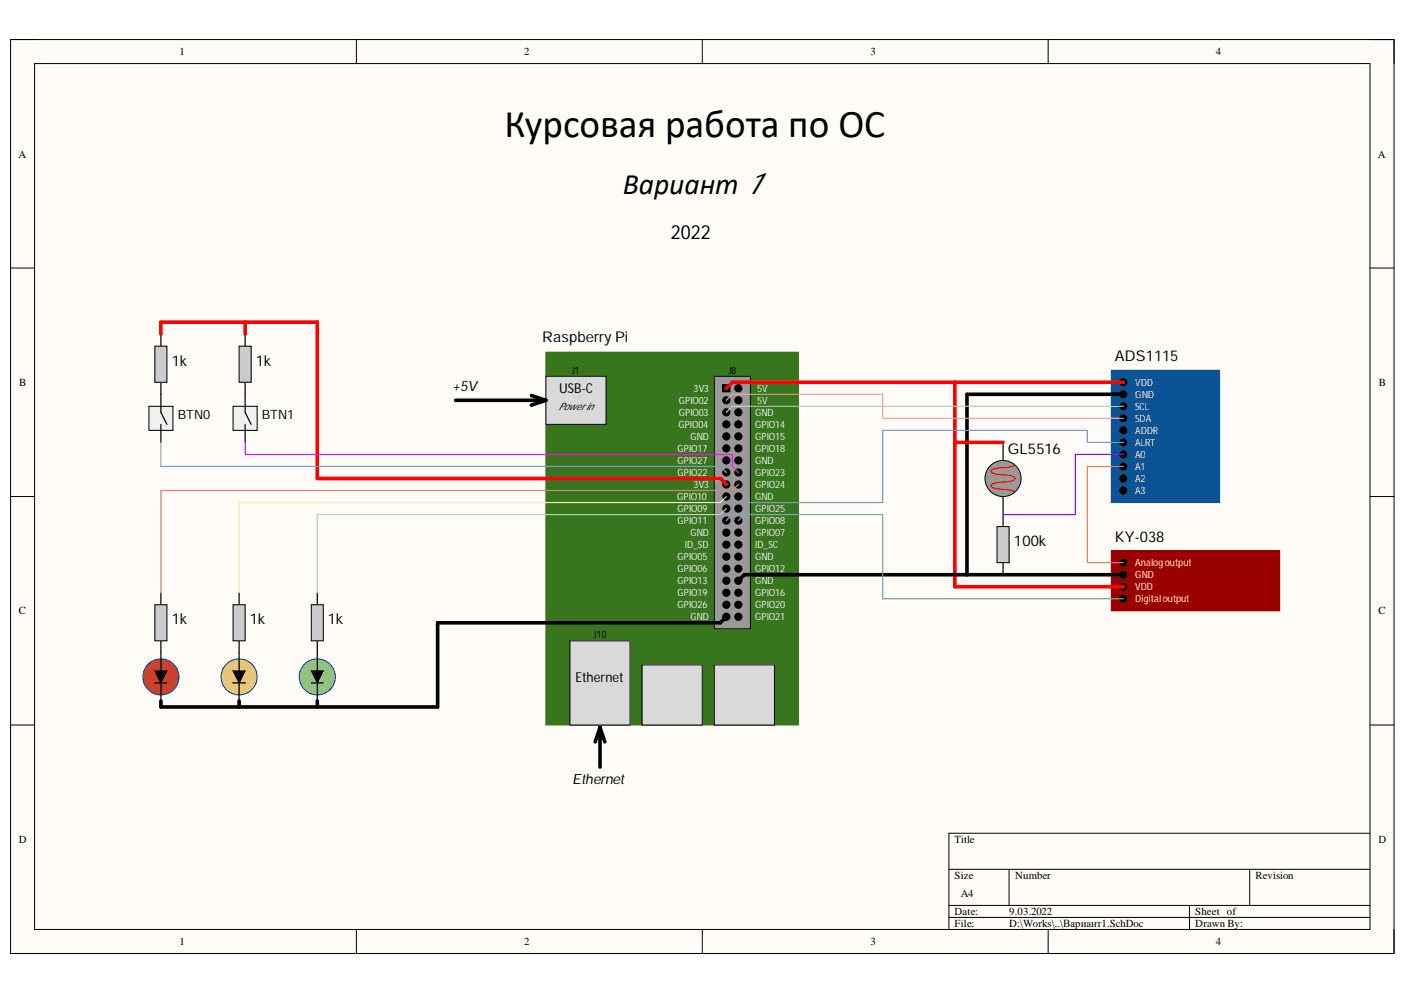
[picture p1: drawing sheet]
<svg xmlns="http://www.w3.org/2000/svg" width="297mm" height="210mm" viewBox="0 0 297 210" stroke-linecap="round" stroke-linejoin="round" font-family="sans-serif">
<path d="M2.2 8.4h292.3v192.9h-292.3z" fill-rule="evenodd" fill="#fffcf8"/>
<path d="M2.2 8.4h292.3v192.9h-292.3z" fill="none" stroke="#000" stroke-width=".21"/>
<path d="M7.3 13.4h282.1v182.9h-282.1z" fill-rule="evenodd" fill="#fffcf8"/>
<g fill="none" stroke="#000" stroke-width=".21">
<path d="M2.2 8.3h5.1M7.3 13.4h282.1v182.9h-282.1zM75.3 8.3v5.1M148.4 8.3v5.1M221.4 8.4v5M289.4 8.4h5.1v5M2.2 56.6h5.1M289.4 56.6h5.1M2.2 104.9h5.1M289.4 104.9h5.1M2.2 153.1h5.1M289.4 153.1h5.1"/>
<path d="M289.4 176h-88.9v20.3M75.3 196.3v5M148.4 196.3v5M200.5 183.6h88.9M200.5 191.2h88.9M200.5 193.7h88.9M213.2 183.6v7.6M221.4 196.3v5M251.3 191.2v5.1M264 183.6v7.6M294.5 196.3v5"/>
</g>
<path d="M211.9 93.4v3.8M211.9 104.9v6.3M211.9 118.8v2.6" fill="none" stroke="#000" stroke-width=".25"/>
<path d="M115.3 74.4h53.4v78.7h-53.4z" fill-rule="evenodd" fill="#38761d"/>
<path d="M115.3 74.4h53.4v78.7h-53.4z" fill="none" stroke="#38761d" stroke-width=".21"/>
<path d="M150.9 79.5h7.6v53.3h-7.6z" fill-rule="evenodd" fill="#999"/>
<g fill="none" stroke="#000" stroke-width=".21">
<path d="M150.9 79.5h7.6v53.3h-7.6zM152.7 81.2h1.5v1.6h-1.5z"/>
<circle cx="153.4" cy="84.5" r=".76"/>
<circle cx="153.4" cy="94.7" r=".76"/>
<circle cx="153.4" cy="87.1" r=".76"/>
<circle cx="153.4" cy="92.2" r=".76"/>
<circle cx="153.4" cy="99.8" r=".76"/>
<circle cx="153.4" cy="97.2" r=".76"/>
<circle cx="153.4" cy="89.6" r=".76"/>
<circle cx="156" cy="84.5" r=".76"/>
<circle cx="156" cy="94.7" r=".76"/>
<circle cx="156" cy="87.1" r=".76"/>
<circle cx="156" cy="92.2" r=".76"/>
<circle cx="156" cy="99.8" r=".76"/>
<circle cx="156" cy="97.2" r=".76"/>
<circle cx="156" cy="82" r=".76"/>
<circle cx="156" cy="89.6" r=".76"/>
<circle cx="153.4" cy="112.5" r=".76"/>
<circle cx="153.4" cy="117.5" r=".76"/>
<circle cx="153.4" cy="102.3" r=".76"/>
<circle cx="153.4" cy="109.9" r=".76"/>
<circle cx="153.4" cy="107.4" r=".76"/>
<circle cx="153.4" cy="115" r=".76"/>
<circle cx="153.4" cy="104.8" r=".76"/>
<circle cx="156" cy="112.5" r=".76"/>
<circle cx="156" cy="117.5" r=".76"/>
<circle cx="156" cy="102.3" r=".76"/>
<circle cx="156" cy="109.9" r=".76"/>
<circle cx="156" cy="107.4" r=".76"/>
<circle cx="156" cy="115" r=".76"/>
<circle cx="156" cy="104.8" r=".76"/>
<circle cx="153.4" cy="120.1" r=".76"/>
<circle cx="153.4" cy="127.7" r=".76"/>
<circle cx="153.4" cy="125.2" r=".76"/>
<circle cx="153.4" cy="130.2" r=".76"/>
<circle cx="153.4" cy="122.6" r=".76"/>
<circle cx="156" cy="120.1" r=".76"/>
<circle cx="156" cy="127.7" r=".76"/>
<circle cx="156" cy="125.2" r=".76"/>
<circle cx="156" cy="130.2" r=".76"/>
<circle cx="156" cy="122.6" r=".76"/>
</g>
<g fill="#000">
<circle cx="153.4" cy="84.5" r=".76"/>
<circle cx="153.4" cy="94.7" r=".76"/>
<circle cx="153.4" cy="87.1" r=".76"/>
<circle cx="153.4" cy="92.2" r=".76"/>
<circle cx="153.4" cy="99.8" r=".76"/>
<circle cx="153.4" cy="97.2" r=".76"/>
<circle cx="153.4" cy="89.6" r=".76"/>
<circle cx="156" cy="84.5" r=".76"/>
<circle cx="156" cy="94.7" r=".76"/>
<circle cx="156" cy="87.1" r=".76"/>
<circle cx="156" cy="92.2" r=".76"/>
<circle cx="156" cy="99.8" r=".76"/>
<circle cx="156" cy="97.2" r=".76"/>
<circle cx="156" cy="82" r=".76"/>
<circle cx="156" cy="89.6" r=".76"/>
<circle cx="153.4" cy="112.5" r=".76"/>
<circle cx="153.4" cy="117.5" r=".76"/>
<circle cx="153.4" cy="102.3" r=".76"/>
<circle cx="153.4" cy="109.9" r=".76"/>
<circle cx="153.4" cy="107.4" r=".76"/>
<circle cx="153.4" cy="115" r=".76"/>
<circle cx="153.4" cy="104.8" r=".76"/>
<circle cx="156" cy="112.5" r=".76"/>
<circle cx="156" cy="117.5" r=".76"/>
<circle cx="156" cy="102.3" r=".76"/>
<circle cx="156" cy="109.9" r=".76"/>
<circle cx="156" cy="107.4" r=".76"/>
<circle cx="156" cy="115" r=".76"/>
<circle cx="156" cy="104.8" r=".76"/>
<circle cx="153.4" cy="120.1" r=".76"/>
<circle cx="153.4" cy="127.7" r=".76"/>
<circle cx="153.4" cy="125.2" r=".76"/>
<circle cx="153.4" cy="130.2" r=".76"/>
<circle cx="153.4" cy="122.6" r=".76"/>
<circle cx="156" cy="120.1" r=".76"/>
<circle cx="156" cy="127.7" r=".76"/>
<circle cx="156" cy="125.2" r=".76"/>
<circle cx="156" cy="130.2" r=".76"/>
<circle cx="156" cy="122.6" r=".76"/>
</g>
<path d="M152.7 81.2h1.5v1.6h-1.5z" fill-rule="evenodd" fill="#000"/>
<path d="M115.3 79.5h12.7v10.1h-12.7z" fill-rule="evenodd" fill="#d9d9d9"/>
<path d="M115.3 79.5h12.7v10.1h-12.7z" fill="none" stroke="#000" stroke-width=".21"/>
<path d="M120.4 135.3h12.7v17.8h-12.7z" fill-rule="evenodd" fill="#d9d9d9"/>
<path d="M120.4 135.3h12.7v17.8h-12.7z" fill="none" stroke="#000" stroke-width=".21"/>
<path d="M135.7 140.4h12.7v12.7h-12.7z" fill-rule="evenodd" fill="#d9d9d9"/>
<path d="M135.7 140.4h12.7v12.7h-12.7z" fill="none" stroke="#000" stroke-width=".21"/>
<path d="M150.9 140.4h12.7v12.7h-12.7z" fill-rule="evenodd" fill="#d9d9d9"/>
<path d="M150.9 140.4h12.7v12.7h-12.7z" fill="none" stroke="#000" stroke-width=".21"/>
<path d="M234.8 78.2h22.9v27.9h-22.9z" fill-rule="evenodd" fill="#0b5394"/>
<path d="M234.8 78.2h22.9v27.9h-22.9z" fill="none" stroke="#0b5394" stroke-width=".21"/>
<g fill="#000">
<circle cx="237.3" cy="80.7" r=".76"/>
<circle cx="237.3" cy="96" r=".76"/>
<circle cx="237.3" cy="88.3" r=".76"/>
<circle cx="237.3" cy="85.8" r=".76"/>
<circle cx="237.3" cy="93.4" r=".76"/>
<circle cx="237.3" cy="98.5" r=".76"/>
<circle cx="237.3" cy="83.3" r=".76"/>
<circle cx="237.3" cy="90.9" r=".76"/>
<circle cx="237.3" cy="101" r=".76"/>
<circle cx="237.3" cy="103.6" r=".76"/>
</g>
<g fill="none" stroke="#000" stroke-width=".21">
<circle cx="237.3" cy="80.7" r=".76"/>
<circle cx="237.3" cy="96" r=".76"/>
<circle cx="237.3" cy="88.3" r=".76"/>
<circle cx="237.3" cy="85.8" r=".76"/>
<circle cx="237.3" cy="93.4" r=".76"/>
<circle cx="237.3" cy="98.5" r=".76"/>
<circle cx="237.3" cy="83.3" r=".76"/>
<circle cx="237.3" cy="90.9" r=".76"/>
<circle cx="237.3" cy="101" r=".76"/>
<circle cx="237.3" cy="103.6" r=".76"/>
</g>
<path d="M234.8 116.3h35.6v12.7h-35.6z" fill-rule="evenodd" fill="#900"/>
<path d="M234.8 116.3h35.6v12.7h-35.6z" fill="none" stroke="#900" stroke-width=".21"/>
<g fill="#000">
<circle cx="237.3" cy="118.8" r=".76"/>
<circle cx="237.3" cy="121.4" r=".76"/>
<circle cx="237.3" cy="123.9" r=".76"/>
<circle cx="237.3" cy="126.4" r=".76"/>
</g>
<g fill="none" stroke="#000" stroke-width=".21">
<circle cx="237.3" cy="118.8" r=".76"/>
<circle cx="237.3" cy="121.4" r=".76"/>
<circle cx="237.3" cy="123.9" r=".76"/>
<circle cx="237.3" cy="126.4" r=".76"/>
</g>
<circle cx="211.9" cy="101" r="3.8" fill="#999"/>
<circle cx="211.9" cy="101" r="3.8" fill="none" stroke="#000" stroke-width=".21"/>
<path d="M214.3 98.3l-1.2 .4-2.5 .2a1.37 1.37 0 0 0-1.2 .6 2.76 2.76 0 0 0 2.5 .8l1.3 .1a1.37 1.37 0 0 1 1.3 .6 2.75 2.75 0 0 1-2.6 .8l-1.3 .1a1.37 1.37 0 0 0-1.2 .7 2.76 2.76 0 0 0 2.5 .7l1.2 .1 1.2 .4" fill="none" stroke="#f00" stroke-width=".25"/>
<path d="M210.6 111.2h2.6v7.6h-2.6z" fill-rule="evenodd" fill="#ccc"/>
<path d="M210.6 111.2h2.6v7.6h-2.6z" fill="none" stroke="#000" stroke-width=".21"/>
<path d="M201.7 80.7v43.2h35.6M201.7 93.4h10.2M237.3 80.7h-82.6l-1.3 1.3" fill="none" stroke="#f00" stroke-width=".76"/>
<path d="M96.3 84.5h19M112.3 83.5l3 1M115.3 84.5l-3 1.1M237.3 83.3h-33v38.1M237.3 121.4h-80l-1.3 1.2M126.8 153.6v8.4M126.8 153.6l-1.1 3.1M126.8 153.6l1 3.1" fill="none" stroke="#000" stroke-width=".76"/>
<path d="M237.3 96h-10.1v12.7h-15.3" fill="none" stroke="#90f" stroke-width=".25"/>
<path d="M237.3 98.5h-7.6v20.3h7.6" fill="none" stroke="#e69138" stroke-width=".25"/>
<path d="M237.3 85.8h-82.6l-1.3 1.3" fill="none" stroke="#b6d7a8" stroke-width=".25"/>
<path d="M154.7 83.3l-1.3 1.2M154.7 83.3h31.8v5h50.8" fill="none" stroke="#ea9999" stroke-width=".25"/>
<path d="M156 109.9l1.3-1.2h29.2v17.7h50.8" fill="none" stroke="#76a5af" stroke-width=".25"/>
<path d="M237.3 93.4h-7.6v-2.5h-43.2v15.2h-31.8v2.6l-1.3 1.2" fill="none" stroke="#6d9eeb" stroke-width=".25"/>
<path d="M34 125.2v2.5M34 135.3v2.6" fill="none" stroke="#000" stroke-width=".25"/>
<path d="M32.7 127.7h2.6v7.6h-2.6z" fill-rule="evenodd" fill="#ccc"/>
<path d="M32.7 127.7h2.6v7.6h-2.6z" fill="none" stroke="#000" stroke-width=".21"/>
<path d="M50.5 125.2v2.5M50.5 135.3v2.6" fill="none" stroke="#000" stroke-width=".25"/>
<path d="M49.2 127.7h2.6v7.6h-2.6z" fill-rule="evenodd" fill="#ccc"/>
<path d="M49.2 127.7h2.6v7.6h-2.6z" fill="none" stroke="#000" stroke-width=".21"/>
<path d="M67 125.2v2.5M67 135.3v2.6" fill="none" stroke="#000" stroke-width=".25"/>
<path d="M65.8 127.7h2.5v7.6h-2.5z" fill-rule="evenodd" fill="#ccc"/>
<path d="M65.8 127.7h2.5v7.6h-2.5z" fill="none" stroke="#000" stroke-width=".21"/>
<circle cx="34" cy="142.9" r="3.8" fill="#cc4125"/>
<circle cx="34" cy="142.9" r="3.8" fill="none" stroke="#00f" stroke-width=".21"/>
<path d="M32.7 141.7h2.6l-1.3 2.5z" fill="#000"/>
<path d="M32.7 141.7h2.6l-1.3 2.5z" fill="none" stroke="#000" stroke-width=".21"/>
<path d="M34 137.9v3.8M32.7 144.2h2.6M34 144.2v3.8" fill="none" stroke="#000" stroke-width=".25"/>
<circle cx="50.5" cy="142.9" r="3.8" fill="#f1c232"/>
<circle cx="50.5" cy="142.9" r="3.8" fill="none" stroke="#00f" stroke-width=".21"/>
<path d="M49.2 141.7h2.6l-1.3 2.5z" fill="#000"/>
<path d="M49.2 141.7h2.6l-1.3 2.5z" fill="none" stroke="#000" stroke-width=".21"/>
<path d="M50.5 137.9v3.8M49.2 144.2h2.6M50.5 144.2v3.8" fill="none" stroke="#000" stroke-width=".25"/>
<circle cx="67" cy="142.9" r="3.8" fill="#93c47d"/>
<circle cx="67" cy="142.9" r="3.8" fill="none" stroke="#00f" stroke-width=".21"/>
<path d="M65.8 141.7h2.5l-1.3 2.5z" fill="#000"/>
<path d="M65.8 141.7h2.5l-1.3 2.5z" fill="none" stroke="#000" stroke-width=".21"/>
<path d="M67 137.9v3.8M65.8 144.2h2.5M67 144.2v3.8" fill="none" stroke="#000" stroke-width=".25"/>
<path d="M156 102.3l-1.3 1.3h-120.7v21.6" fill="none" stroke="#dd7e6b" stroke-width=".25"/>
<path d="M153.4 104.9l-1.2 1.2h-101.7v19.1" fill="none" stroke="#ffe599" stroke-width=".25"/>
<path d="M153.4 107.4l-1.2 1.3h-85.2v16.5" fill="none" stroke="#b6d7a8" stroke-width=".25"/>
<path d="M153.4 130.2l-1.2 1.3h-59.7v17.8h-58.5v-1.3M50.5 148v1.3M67 148v1.3" fill="none" stroke="#000" stroke-width=".76"/>
<path d="M31.5 85.8h5v5.1h-5z" fill-rule="evenodd" fill="#efefef"/>
<path d="M31.5 85.8h5v5.1h-5z" fill="none" stroke="#000" stroke-width=".21"/>
<path d="M34 70.6v2.5M34 80.7v6.4l1.3 2.5M34 89.6v3.8" fill="none" stroke="#000" stroke-width=".25"/>
<path d="M32.7 73.1h2.6v7.6h-2.6z" fill-rule="evenodd" fill="#ccc"/>
<path d="M32.7 73.1h2.6v7.6h-2.6z" fill="none" stroke="#000" stroke-width=".21"/>
<path d="M49.2 85.8h5.1v5.1h-5.1z" fill-rule="evenodd" fill="#efefef"/>
<path d="M49.2 85.8h5.1v5.1h-5.1z" fill="none" stroke="#000" stroke-width=".21"/>
<path d="M51.8 70.6v2.5M51.8 80.7v6.4l1.3 2.5M51.8 89.6v3.8" fill="none" stroke="#000" stroke-width=".25"/>
<path d="M50.5 73.1h2.6v7.6h-2.6z" fill-rule="evenodd" fill="#ccc"/>
<path d="M50.5 73.1h2.6v7.6h-2.6z" fill="none" stroke="#000" stroke-width=".21"/>
<path d="M34 70.6v-2.6h33v33h85.2l1.2 1.3M51.8 68v2.6" fill="none" stroke="#f00" stroke-width=".76"/>
<path d="M34 93.4v5.1h118.2l1.2 1.3" fill="none" stroke="#6fa8dc" stroke-width=".25"/>
<path d="M51.8 93.4v2.6h102.9v2.5l1.3 1.3" fill="none" stroke="#f0f" stroke-width=".25"/>
<text font-size="8.3" x="106.6" y="29">Курсовая работа по ОС</text>
<text font-size="6.3" x="131.6" y="41">Вариант 1</text>
<text font-size="4.1" x="141.7" y="50.5">2022</text>
<g font-size="3.1">
<text x="36.3" y="77.3">1k</text>
<text x="54.1" y="77.3">1k</text>
<text x="114.5" y="72.2">Raspberry Pi</text>
<text x="235.5" y="76.2">ADS1115</text>
<text x="212.9" y="95.9">GL5516</text>
<text x="214.2" y="115.4">100k</text>
<text x="235.5" y="114.4">KY-038</text>
<text x="36.3" y="131.9">1k</text>
<text x="52.8" y="131.9">1k</text>
<text x="69.3" y="131.9">1k</text>
</g>
<g font-size="3">
<text x="95.5" y="82.6">+5V</text>
<text x="120.9" y="165.6">Ethernet</text>
</g>
<g font-size="2.9">
<text x="118.1" y="83">USB-C</text>
<text x="121.6" y="144">Ethernet</text>
</g>
<g font-size="2.7">
<text x="37.6" y="88.6">BTN0</text>
<text x="55.3" y="88.6">BTN1</text>
</g>
<g font-size="2.3">
<text x="37.9" y="11.7">1</text>
<text x="110.7" y="11.7">2</text>
<text x="183.9" y="11.7">3</text>
<text x="256.8" y="11.7">4</text>
<text x="3.9" y="33.3">A</text>
<text x="291.1" y="33.3">A</text>
<text x="4.1" y="81.5">B</text>
<text x="291.3" y="81.5">B</text>
<text x="4" y="129.8">C</text>
<text x="291.2" y="129.8">C</text>
<text x="4" y="178">D</text>
<text x="201.7" y="178">Title</text>
<text x="291.2" y="178">D</text>
<text x="201.7" y="185.6">Size</text>
<text x="214.5" y="185.6">Number</text>
<text x="265.2" y="185.6">Revision</text>
<text x="203" y="189.4">A4</text>
<text x="201.7" y="193.2">Date:</text>
<text x="201.7" y="195.8">File:</text>
<text x="213.2" y="193.2">9.03.2022</text>
<text x="213.2" y="195.8">D:\Works\..\Вариант1.SchDoc</text>
<text x="252.5" y="193.2">Sheet of</text>
<text x="252.5" y="195.8">Drawn By:</text>
<text x="37.9" y="199.6">1</text>
<text x="110.7" y="199.6">2</text>
<text x="183.9" y="199.6">3</text>
<text x="256.8" y="199.6">4</text>
</g>
<g font-size="2.1">
<text x="120.8" y="78.9">J1</text>
<text x="153.9" y="78.9">J8</text>
<text x="118" y="86.6">Powerin</text>
<text x="125.4" y="134.8">J10</text>
</g>
<g font-size="2.1" fill="#efefef">
<text x="146.5" y="82.8">3V3</text>
<text x="160" y="82.8">5V</text>
<text x="239.8" y="81.5">VDD</text>
<text x="143.4" y="85.3">GPIO02</text>
<text x="143.4" y="87.8">GPIO03</text>
<text x="159.6" y="87.8">GND</text>
<text x="160" y="85.3">5V</text>
<text x="239.8" y="84">GND</text>
<text x="239.8" y="86.6">SCL</text>
<text x="239.8" y="89.1">SDA</text>
<text x="143.1" y="95.4">GPIO17</text>
<text x="143.3" y="90.4">GPIO04</text>
<text x="145.9" y="92.9">GND</text>
<text x="159.6" y="90.4">GPIO14</text>
<text x="159.6" y="92.9">GPIO15</text>
<text x="159.6" y="95.4">GPIO18</text>
<text x="239.8" y="91.6">ADDR</text>
<text x="239.8" y="94.2">ALRT</text>
<text x="143.1" y="98">GPIO27</text>
<text x="143.1" y="100.5">GPIO22</text>
<text x="159.6" y="98">GND</text>
<text x="159.6" y="100.5">GPIO23</text>
<text x="239.8" y="96.7">A0</text>
<text x="239.8" y="99.2">A1</text>
<text x="239.8" y="101.8">A2</text>
<text x="143.1" y="105.6">GPIO10</text>
<text x="146.5" y="103">3V3</text>
<text x="159.6" y="103">GPIO24</text>
<text x="159.6" y="105.6">GND</text>
<text x="239.8" y="104.3">A3</text>
<text x="143.1" y="108.1">GPIO09</text>
<text x="143.1" y="110.6">GPIO11</text>
<text x="145.9" y="113.2">GND</text>
<text x="159.6" y="108.1">GPIO25</text>
<text x="159.6" y="110.6">GPIO08</text>
<text x="159.6" y="113.2">GPIO07</text>
<text x="143.1" y="118.3">GPIO05</text>
<text x="144.7" y="115.7">ID_SD</text>
<text x="159.6" y="115.7">ID_SC</text>
<text x="159.6" y="118.3">GND</text>
<text x="239.8" y="119.5">Analogoutput</text>
<text x="143.1" y="120.8">GPIO06</text>
<text x="143.1" y="123.3">GPIO13</text>
<text x="143.1" y="125.9">GPIO19</text>
<text x="159.6" y="120.8">GPIO12</text>
<text x="159.6" y="123.3">GND</text>
<text x="159.6" y="125.9">GPIO16</text>
<text x="239.8" y="122.1">GND</text>
<text x="239.8" y="124.6">VDD</text>
<text x="143.1" y="128.4">GPIO26</text>
<text x="145.9" y="130.9">GND</text>
<text x="159.6" y="128.4">GPIO20</text>
<text x="159.6" y="130.9">GPIO21</text>
<text x="239.8" y="127.1">Digitaloutput</text>
</g>
</svg>
